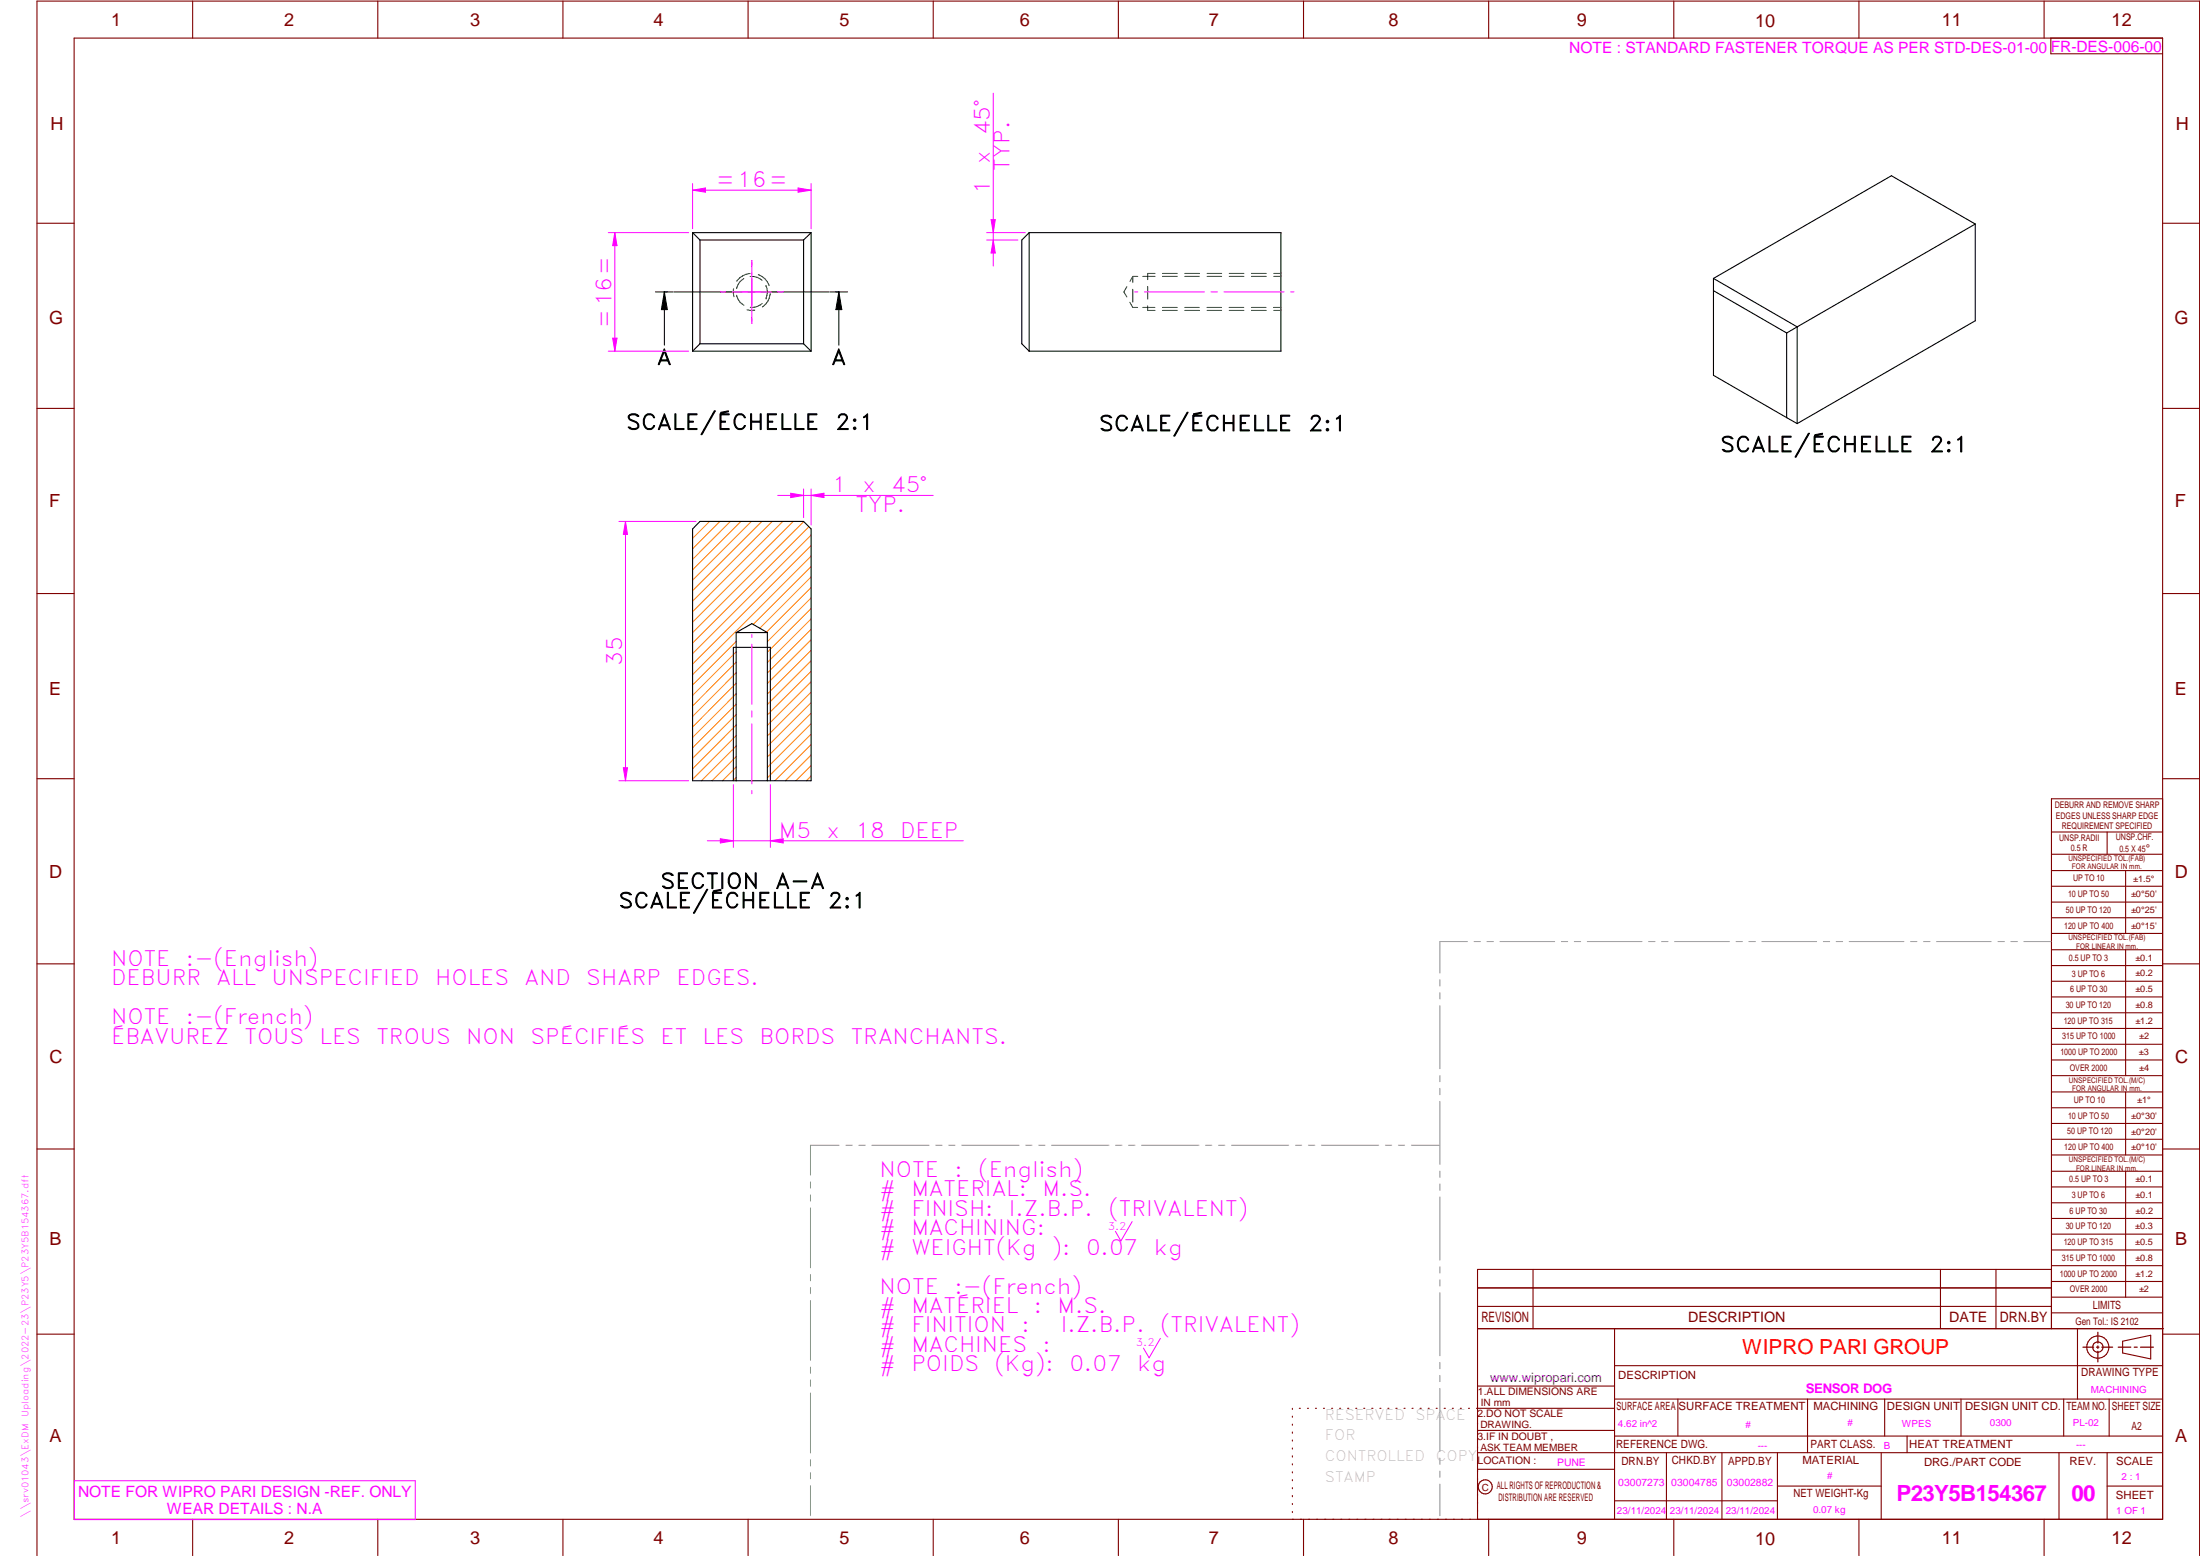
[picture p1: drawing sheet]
<svg xmlns="http://www.w3.org/2000/svg" width="594mm" height="420mm" viewBox="0 0 594 420" stroke-linecap="round" stroke-linejoin="round" font-family="sans-serif">
<g fill="none" stroke="#800000" stroke-width=".3">
<path d="M20 10.3h564v400h-564zM52 .3v10M102 .3v10M152 .3v10M202 .3v10M252 .3v10M302 .3v10M352 .3v10M402 .3v10M452 .3v10M502 .3v10M552 .3v10"/>
<path d="M553.8 10.3v4.2h30.2M10 60.3h10M584 60.3h10M10 110.3h10M584 110.3h10M10 160.3h10M584 160.3h10M10 210.3h10M584 215.7h-30v143.1M584 210.3h10M554 224.7h30M554 230.7h30"/>
<path d="M554 235.1h30M554 239.3h30M569 224.7v6M574 235.1v17M554 243.6h30M554 247.8h30M554 252.1h30M554 256.5h30M574 256.5v33.9M10 260.3h10M554 260.7h30M554 265h30"/>
<path d="M554 269.2h30M554 273.5h30M554 277.7h30M584 260.3h10M554 282h30M554 286.2h30M554 290.4h30M554 294.9h30M554 299.1h30M574 294.9v17M10 310.3h10M554 303.4h30"/>
<path d="M554 307.6h30M554 311.9h30M554 316.3h30M574 316.3v34M584 310.3h10M554 320.5h30M554 324.8h30M554 329h30M554 333.2h30M554 337.5h30M399 358.8h185.2M399 352.8h155"/>
<path d="M399 347.8h155M414 342.8v16M436 358.8v51.5M524 342.8v16M539 342.8v16M554 341.8h30M554 346h30M554 350.3h30M554 354.5h30M554 342.8h-155v67.5M561 358.8v19M10 360.3h10"/>
<path d="M399 374.3h37M436 377.8h148M453.1 377.8v10M488.1 377.8v14.5M508.9 377.8v10M529.5 377.8v10M557.3 377.8v10M569.5 377.8v10M573.2 362.2l7.6-1.6v6.3l-7.6-1.6zM584 368.8h-148M584 360.3h10M349 380.3v.3"/>
<path d="M349 382.4v.3M349 384.6v.3M349 386.7v.3M349 388.8v.3M349 391v.3M349 393.1v.3M349 395.3v.3M349 397.4v.3M349 399.5v.3M350.9 380.3h.2M353.1 380.3h.2M355.2 380.3h.3"/>
<path d="M357.4 380.3h.3M359.6 380.3h.3M361.7 380.3h.3M363.9 380.3h.3M366.1 380.3h.3M368.3 380.3h.2M370.4 380.3h.3M372.6 380.3h.3M374.8 380.3h.3M376.9 380.3h.4M379.1 380.3h.3M381.3 380.3h.3"/>
<path d="M383.4 380.3h.4M385.6 380.3h.3M387.8 380.3h.3M390 380.3h.3M392.2 380.3h.3M394.3 380.3h.3M396.5 380.3h.3M398.7 380.3h37.3M399 396.7h37M399 392.3h185M399 386.2h37M436 387.8h148"/>
<path d="M450 392.3v18M465 392.3v18M480 392.3v18M508 392.3v18M515 387.8v4.5M556 392.3v18M569 392.3v18M52 410.3v9.7M102 410.3v9.7M152 410.3v9.7M202 410.3v9.7M252 410.3v9.7"/>
<path d="M302 410.3v9.7M349 401.7v.3M349 403.8v.4M349 406v.3M349 408.1v.3M352 410.3v9.7M402 410.3v9.7M436 405.3h44M452 410.3v9.7M480 401.3h28M502 410.3v9.7M552 410.3v9.7"/>
<path d="M569 401.3h15M10 420v-419.7h584v419.7"/>
<circle cx="566.5" cy="363.7" r="1.39"/>
<circle cx="566.5" cy="363.8" r="3"/>
<circle cx="401.1" cy="401.5" r="1.9"/>
</g>
<g fill="none" stroke="#f0f" stroke-width=".27">
<path d="M194.5 78.8h.2M195.1 78.8h2.6M198.1 78.8h.1M199.4 78.8h7.2M203 70.3v.2M203 70.9v2.6M203 73.9v.1M203 75.2v7.2M207.8 78.8h.1M208.3 78.8h2.7M211.3 78.8h.2M203 83.6v.1"/>
<path d="M203 84.1v2.7M203 87.2v.1M167.1 140.8h20.9M168.9 140.8l.6 3.5h-1.2zM203 171.3v.8M203 173.9v16.3M203 191.9v1.7M203 195.5v16.2M167.1 210.8h18.9M203 213.4v.9M305.7 329.9l-3 5.2-1.5-2.6M313.3 361.4l-3 5.2-1.5-2.6"/>
<path d="M20.1 399.8h92v10.5h-92z"/>
</g>
<g fill="none" stroke="#949494" stroke-width=".27">
<path d="M396.2 254.3h-7.4v8.5M398.1 254.3h1.6M401.5 254.3h1.8M405 254.3h14.8M421.6 254.3h1.7M425.1 254.3h1.7M428.6 254.3h14.8M445.2 254.3h1.7M448.7 254.3h1.7M452.2 254.3h14.8M468.8 254.3h1.7M472.3 254.3h1.7"/>
<path d="M475.8 254.3h14.8M492.4 254.3h1.7M495.8 254.3h1.8M499.4 254.3h14.7M516 254.3h1.6M519.4 254.3h1.8M522.9 254.3h14.8M539.5 254.3h1.7M543 254.3h1.7M546.5 254.3h7.4M388.8 264.5v1.8M388.8 268.1v1.6"/>
<path d="M388.8 271.6v17M388.8 290.4v1.7M388.8 293.9v1.7M388.8 297.4v17M218.9 319.2v1.6M226.6 309.2h-7.7v8.1M228.4 309.2h1.7M231.9 309.2h1.7M235.4 309.2h15.5M252.7 309.2h1.7M256.2 309.2h1.7M259.7 309.2h15.5"/>
<path d="M277 309.2h1.7M280.5 309.2h1.7M284 309.2h15.5M301.2 309.2h1.8M304.8 309.2h1.7M308.3 309.2h15.5M325.5 309.2h1.7M329.1 309.2h1.6M332.6 309.2h15.4M349.8 309.2h1.7M353.3 309.2h1.7M356.8 309.2h15.5"/>
<path d="M374.1 309.2h1.7M377.6 309.2h1.7M381.1 309.2h7.7M388.8 316.2v1.7M388.8 319.7v1.7M218.9 322.6v1.8M218.9 326.1v16.2M388.8 323.2v17.1M218.9 344.1v1.8M218.9 347.6v1.7M218.9 351.2v16.1M388.8 342.1v1.6"/>
<path d="M388.8 345.6v1.7M388.8 349v17.1M218.9 369.1v1.7M218.9 372.6v1.8M218.9 376.1v16.2M388.8 367.9v1.7M388.8 371.4v1.7M388.8 374.9v17M218.9 394.1v1.8M218.9 397.6v1.7M388.8 393.7v1.7M388.8 397.2v1.7"/>
<path d="M218.9 401.2v8.1M388.8 400.7v8.6"/>
</g>
<path d="M566.5 359.7v3M562.5 363.8h2.9M566.1 363.8h.7M566.5 363.4v.7M566.5 364.9v2.8M567.6 363.8h2.9M572 363.8h3.4M576.3 363.8h.8M578 363.8h3.5" fill="none" stroke="#800000" stroke-width=".34"/>
<g fill="none" stroke="#008000" stroke-width=".27">
<path d="M198.1 78l.1 2.1M198.9 79.7a4 4 0 0 0 2 2.7M200.9 75.2a3.8 3.8 0 0 0-2 2.7M202.6 73.9a4.9 4.9 0 0 0-3.6 2M202.6 74.7a3.9 3.9 0 0 1 3.2 1M204.8 74.2a4.6 4.6 0 0 1 2.9 2.9M206.8 77.1h.1M206.9 77.2a4.2 4.2 0 0 1 0 3.3M208 79.3a4.8 4.8 0 0 1-2.1 3.6M304.3 77.4l-.8 1.4 .8 1.4M305.9 74.6v1.7M305.9 78.1v3.5"/>
<path d="M305.9 74.6l-.8 1.4M305.9 74.6h1.3M309.9 77.3v3.5M311.9 74.6h-3.3M311.9 73.8h-2v1.7M313.9 74.6h4M313.9 73.8h4M319.9 74.6h4M319.9 73.8h4M326 74.6h3.9M326 73.8h3.9M331.9 74.6h4"/>
<path d="M331.9 73.8h4M337.9 74.6h4M337.9 73.8h4M344 74.6h1.9M344 73.8h1.9M201.7 83.7h2.1M205.8 82a4.1 4.1 0 0 1-3.2 1M206.9 80.5h.1M305.1 81.6l.8 1.4h1.3M309.9 82.6v1.2h2M311.9 83h-3.3M313.9 83h4"/>
<path d="M313.9 83.8h4M319.9 83h3.9M319.9 83.8h4M325.9 83h4M326 83.8h3.9M331.9 83h4M331.9 83.8h4M337.9 83h4M337.9 83.8h4M343.9 83h2M344 83.8h1.9"/>
</g>
<g fill="none" stroke="#000" stroke-width=".3">
<path d="M187 62.8v32M187 62.8h32M187 62.8l2 2M189 64.8v28M189 64.8h28M217 64.8v28M219 62.8v32M219 62.8l-2 2M277.9 62.8h68v32h-68M277.9 62.8l-2 2v28l2 2M277.9 62.8v32M187 94.8h32"/>
<path d="M189 92.8h28M189 92.8l-2 2M217 92.8l2 2M189 140.8h28l2 2v68h-32v-68zM198 174.8h10M198.8 170.8v40M198.8 170.8l4.2-2.4 4.2 2.4M198.8 170.8h8.4M207.2 170.8v40"/>
</g>
<path d="M177 78.8h4.8M179.4 78.8v14.4M179.4 78.8l.8 4.8h-1.6zM182 78.8h18.3M202.1 78.8h1.7M205.6 78.8h18.3M224.1 78.8h4.8M226.5 78.8l.8 4.8h-1.6zM226.5 78.8v14.4M198 174.8v36M208 174.8v36" fill="none" stroke="#000" stroke-width=".27"/>
<path d="M179.4 78.8l.8 4.8h-1.6zM226.5 78.8l.8 4.8h-1.6z" fill="#000"/>
<g fill="none" stroke="#ff8000" stroke-width=".27">
<path d="M191.6 140.8l-4.6 4.6M194.4 140.8l-7.4 7.4M197.2 140.8l-10.2 10.2M200.1 140.8l-13.1 13.1M202.9 140.8l-15.9 15.9M205.7 140.8l-18.7 18.7M208.5 140.8l-21.5 21.5M211.4 140.8l-24.4 24.4M214.2 140.8l-27.2 27.2M217 140.8l-30 30M218.4 142.2l-31.4 31.5M219 155.8l-13.8 13.8"/>
<path d="M219 144.5l-32 32M219 147.3l-32 32M219 150.2l-32 32M219 153l-15.6 15.6M219 158.6l-12 12.1M198.8 173.2l-11.8 11.8M198.8 176l-11.8 11.8M198.8 178.8l-11.8 11.8M219 161.5l-11.8 11.8M219 164.3l-11.8 11.8M219 167.1l-11.8 11.8M219 169.9l-11.8 11.8"/>
<path d="M219 172.8l-11.8 11.8M219 175.6l-11.8 11.8M219 178.4l-11.8 11.8M198.8 181.7l-11.8 11.8M198.8 184.5l-11.8 11.8M198.8 187.3l-11.8 11.8M198.8 190.2l-11.8 11.7M198.8 193l-11.8 11.8M198.8 195.8l-11.8 11.8M198.8 198.6l-11.8 11.8M219 181.3l-11.8 11.7M219 184.1l-11.8 11.8"/>
<path d="M219 186.9l-11.8 11.8M219 189.7l-11.8 11.8M219 192.6l-11.8 11.8M219 195.4l-11.8 11.8M219 198.2l-11.8 11.8M198.8 209.9l-.9 .9M198.8 201.5l-9.4 9.3M198.8 207.1l-3.7 3.7M198.8 204.3l-6.5 6.5M219 209.6l-1.2 1.2M219 206.7l-4.1 4.1M219 203.9l-6.9 6.9"/>
<path d="M219 201l-9.8 9.8"/>
</g>
<path d="M168.9 140.8l.6 3.5h-1.2z" fill="#f0f"/>
<path d="M168.3 207.3h1.2l-.6 3.5z" fill="none" stroke="#f0f" stroke-width=".27"/>
<path d="M168.3 207.3h1.2l-.6 3.5z" fill="#f0f"/>
<path d="M217 132v7.8M219 133.8l3.5-.6v1.2zM219 132v9.8M168.9 140.8v70" fill="none" stroke="#f0f" stroke-width=".27"/>
<path d="M219 133.8l3.5-.6v1.2z" fill="#f0f"/>
<path d="M213.5 133.2l3.5 .6-3.5 .6z" fill="none" stroke="#f0f" stroke-width=".27"/>
<path d="M213.5 133.2l3.5 .6-3.5 .6z" fill="#f0f"/>
<path d="M210 133.8h42M198 211.9v16.9M208 211.9v16.9M194.5 226.5l3.5 .5-3.5 .6z" fill="none" stroke="#f0f" stroke-width=".27"/>
<path d="M194.5 226.5l3.5 .5-3.5 .6z" fill="#f0f"/>
<path d="M208 227l3.5-.5v1.1z" fill="none" stroke="#f0f" stroke-width=".27"/>
<path d="M208 227l3.5-.5v1.1z" fill="#f0f"/>
<path d="M187 49.6v12.2M187 51.4l3.5-.6v1.1zM219 49.6v12.2M191 227h69.1" fill="none" stroke="#f0f" stroke-width=".27"/>
<path d="M187 51.4l3.5-.6v1.1z" fill="#f0f"/>
<path d="M215.5 50.8l3.5 .6-3.5 .5z" fill="none" stroke="#f0f" stroke-width=".27"/>
<path d="M215.5 50.8l3.5 .6-3.5 .5z" fill="#f0f"/>
<path d="M187 51.4h32M164.2 62.8h21.8M164.2 94.8h21.8M165.4 91.3h1.2l-.6 3.5z" fill="none" stroke="#f0f" stroke-width=".27"/>
<path d="M165.4 91.3h1.2l-.6 3.5z" fill="#f0f"/>
<path d="M166 62.8l.6 3.5h-1.2z" fill="none" stroke="#f0f" stroke-width=".27"/>
<path d="M166 62.8l.6 3.5h-1.2z" fill="#f0f"/>
<path d="M267.6 59.3h1.2l-.6 3.5zM166 62.8v32M266.4 64.8h8.5M266.4 62.8h10.5" fill="none" stroke="#f0f" stroke-width=".27"/>
<path d="M267.6 59.3h1.2l-.6 3.5z" fill="#f0f"/>
<path d="M268.2 64.8l.6 3.5h-1.2z" fill="none" stroke="#f0f" stroke-width=".27"/>
<path d="M268.2 64.8l.6 3.5h-1.2z" fill="#f0f"/>
<path d="M268.2 25.1v46.7M197.8 78.8h10.5M203 73.6v10.5M306.4 78.8h.8M309 78.8h16.2M327 78.8h1.8M330.5 78.8h16.2M348.5 78.8h.9" fill="none" stroke="#f0f" stroke-width=".27"/>
<path d="M462.7 75.2v26.1l19.8 11.5M462.7 75.2l22.6 13.1M462.7 78.5l19.8 11.4M533.4 60.5l-48.1 27.8M533.4 60.5l-22.7-13-48 27.7M533.4 60.5v26.1l-48.1 27.8M482.5 89.9v22.9M485.3 88.3v26.1M485.3 88.3l-2.8 1.6M482.5 112.8l2.8 1.6" fill="none" stroke="#000" stroke-width=".3"/>
<path d="M210.2 78.8h1.1" fill="none" stroke="#f0f" stroke-width=".27"/>
<path d="M203 70.3v.1M203 70.6v1" fill="none" stroke="#f0f" stroke-width=".27"/>
<path d="M194.8 78.8h1" fill="none" stroke="#f0f" stroke-width=".27"/>
<path d="M203 86v1.1M203 87.2v.1" fill="none" stroke="#f0f" stroke-width=".27"/>
<g font-size="6" fill="#f0f">
<text x="512.1" y="405.2">P23Y5B154367</text>
<text x="559.4" y="405.2">00</text>
</g>
<g font-size="5.7" fill="#f0f">
<text x="267.3" y="36.5" transform="rotate(-90 267.3 36.5)">45°</text>
<text x="267.3" y="44.3" transform="rotate(-90 267.3 44.3)">x</text>
<text x="272.6" y="46.1" transform="rotate(-90 272.6 46.1)">TYP.</text>
<text x="193.4" y="50.5">=16=</text>
<text x="267.3" y="52.5" transform="rotate(-90 267.3 52.5)">1</text>
<text x="165.1" y="88.4" transform="rotate(-90 165.1 88.4)">=16=</text>
<text x="224.7" y="132.9">1</text>
<text x="232.9" y="132.9">x</text>
<text x="240.7" y="132.9">45°</text>
<text x="231" y="138.2">TYP.</text>
<text x="168" y="179.7" transform="rotate(-90 168 179.7)">35</text>
<text x="210.3" y="226.2">M5</text>
<text x="223.2" y="226.2">x</text>
<text x="231" y="226.2">18</text>
<text x="243.1" y="226.2">DEEP</text>
<text x="30" y="260.8">NOTE</text>
<text x="50.2" y="260.8">:-(English)</text>
<text x="30" y="266.1">DEBURR</text>
<text x="58.5" y="266.1">ALL</text>
<text x="73.4" y="266.1">UNSPECIFIED</text>
<text x="117.5" y="266.1">HOLES</text>
<text x="141.7" y="266.1">AND</text>
<text x="158.3" y="266.1">SHARP</text>
<text x="182.7" y="266.1">EDGES.</text>
<text x="30" y="276.6">NOTE</text>
<text x="30" y="281.8">ÉBAVUREZ</text>
<text x="50.2" y="276.6">:-(French)</text>
<text x="66" y="281.8">TOUS</text>
<text x="86.3" y="281.8">LES</text>
<text x="101.6" y="281.8">TROUS</text>
<text x="125.9" y="281.8">NON</text>
<text x="143.3" y="281.8">SPÉCIFIÉS</text>
<text x="178.4" y="281.8">ET</text>
<text x="189.7" y="281.8">LES</text>
<text x="205.1" y="281.8">BORDS</text>
<text x="229.7" y="281.8">TRANCHANTS.</text>
<text x="237.5" y="317.8">NOTE</text>
<text x="257.7" y="317.8">:</text>
<text x="264.1" y="317.8">(English)</text>
<text x="237.5" y="323">#</text>
<text x="246.1" y="323">MATERIAL:</text>
<text x="281.5" y="323">M.S.</text>
<text x="237.5" y="328.3">#</text>
<text x="246.1" y="328.3">FINISH:</text>
<text x="272.4" y="328.3">I.Z.B.P.</text>
<text x="299.3" y="328.3">(TRIVALENT)</text>
<text x="237.5" y="333.5">#</text>
<text x="246.1" y="333.5">MACHINING:</text>
<text x="237.5" y="338.8">#</text>
<text x="246.1" y="338.8">WEIGHT(Kg</text>
<text x="284" y="338.8">):</text>
<text x="293.3" y="338.8">0.07</text>
<text x="311.6" y="338.8">kg</text>
<text x="237.5" y="349.3">NOTE</text>
<text x="257.7" y="349.3">:-(French)</text>
<text x="237.5" y="354.5">#</text>
<text x="237.5" y="359.8">#</text>
<text x="246.1" y="359.8">FINITION</text>
<text x="246.1" y="354.5">MATÉRIEL</text>
<text x="275.8" y="359.8">:</text>
<text x="279.2" y="354.5">:</text>
<text x="285.6" y="354.5">M.S.</text>
<text x="286.4" y="359.8">I.Z.B.P.</text>
<text x="313.3" y="359.8">(TRIVALENT)</text>
<text x="237.5" y="365">#</text>
<text x="246.1" y="365">MACHINES</text>
<text x="281.5" y="365">:</text>
<text x="237.5" y="370.3">#</text>
<text x="246.1" y="370.3">POIDS</text>
<text x="268.5" y="370.3">(Kg):</text>
<text x="288.8" y="370.3">0.07</text>
<text x="307.1" y="370.3">kg</text>
</g>
<g font-size="5.7">
<text x="177.4" y="98.5">A</text>
<text x="224.5" y="98.5">A</text>
<text x="169.1" y="116">SCALE/ÉCHELLE</text>
<text x="225.6" y="116">2:1</text>
<text x="296.7" y="116.4">SCALE/ÉCHELLE</text>
<text x="353.3" y="116.4">2:1</text>
<text x="464.5" y="122">SCALE/ÉCHELLE</text>
<text x="521.1" y="122">2:1</text>
<text x="178.3" y="239.9">SECTION</text>
<text x="209.4" y="239.9">A-A</text>
<text x="167" y="245.2">SCALE/ÉCHELLE</text>
<text x="223.6" y="245.2">2:1</text>
</g>
<text font-size="5.6" fill="#f00" x="470.5" y="365.5">WIPRO PARI GROUP</text>
<g font-size="4.9" fill="#800000">
<text x="30" y="6.9">1</text>
<text x="76.7" y="6.9">2</text>
<text x="127" y="6.9">3</text>
<text x="176.5" y="6.9">4</text>
<text x="226.7" y="6.9">5</text>
<text x="275.4" y="6.9">6</text>
<text x="326.4" y="6.9">7</text>
<text x="375" y="6.9">8</text>
<text x="425.8" y="6.9">9</text>
<text x="473.9" y="7.3">10</text>
<text x="524.3" y="6.9">11</text>
<text x="570.2" y="6.9">12</text>
<text x="13.6" y="35.1">H</text>
<text x="587.6" y="35.1">H</text>
<text x="13.2" y="87.5">G</text>
<text x="587.2" y="87.5">G</text>
<text x="13.2" y="137">F</text>
<text x="587.2" y="137">F</text>
<text x="13.2" y="187.6">E</text>
<text x="587.2" y="187.6">E</text>
<text x="13.2" y="237">D</text>
<text x="587.2" y="237">D</text>
<text x="13.4" y="287.1">C</text>
<text x="587.4" y="287.1">C</text>
<text x="13.4" y="336.2">B</text>
<text x="587.4" y="336.2">B</text>
<text x="13.4" y="389.3">A</text>
<text x="587.4" y="389.3">A</text>
<text x="30" y="416.9">1</text>
<text x="76.7" y="416.9">2</text>
<text x="127" y="416.9">3</text>
<text x="176.5" y="416.9">4</text>
<text x="226.7" y="416.9">5</text>
<text x="275.4" y="416.9">6</text>
<text x="326.4" y="416.9">7</text>
<text x="375" y="416.9">8</text>
<text x="425.8" y="416.9">9</text>
<text x="473.9" y="417.3">10</text>
<text x="524.3" y="416.9">11</text>
<text x="570.2" y="416.9">12</text>
</g>
<g font-size="4.2" fill="#f0f">
<text x="423.7" y="14.3">NOTE : STANDARD FASTENER TORQUE AS PER STD-DES-01-00</text>
<text x="553.8" y="14">FR-DES-006-00</text>
<text x="21.1" y="404.3">NOTE FOR WIPRO PARI DESIGN -REF. ONLY</text>
<text x="45.1" y="408.8">WEAR DETAILS : N.A</text>
</g>
<g font-size="3.9" fill="#800000">
<text x="400" y="357.1">REVISION</text>
<text x="455.9" y="357.1">DESCRIPTION</text>
<text x="526.4" y="357.1">DATE</text>
<text x="540" y="357.1">DRN.BY</text>
</g>
<g font-size="3.9" fill="#c0c0c0">
<text x="357.8" y="383.3">RESERVED</text>
<text x="382.3" y="383.3">SPACE</text>
<text x="357.8" y="388.9">FOR</text>
<text x="357.8" y="394.5">CONTROLLED</text>
<text x="387.8" y="394.5">COPY</text>
<text x="357.8" y="400">STAMP</text>
</g>
<text font-size="3.6" fill="#f0f" x="487.6" y="376.1">SENSOR DOG</text>
<text font-size="3.5" fill="#00f" x="402.4" y="373.3">www.wipropari.com</text>
<g font-size="3.1" fill="#800000">
<text x="565.1" y="353.5">LIMITS</text>
<text x="562" y="371.7">DRAWING TYPE</text>
<text x="437" y="372.3">DESCRIPTION</text>
<text x="436.5" y="380.8">SURFACE AREA</text>
<text x="453.3" y="380.8">SURFACE TREATMENT</text>
<text x="489.7" y="380.8">MACHINING</text>
<text x="509.5" y="380.8">DESIGN UNIT</text>
<text x="530.6" y="380.8">DESIGN UNIT CD.</text>
<text x="558" y="380.6">TEAM NO.</text>
<text x="570.3" y="380.7">SHEET SIZE</text>
<text x="575.6" y="386.1">A2</text>
<text x="436.4" y="391.1">REFERENCE DWG.</text>
<text x="437.8" y="395.5">DRN.BY</text>
<text x="451.4" y="395.4">CHKD.BY</text>
<text x="466.6" y="395.5">APPD.BY</text>
<text x="486.7" y="395.4">MATERIAL</text>
<text x="488.9" y="390.9">PART CLASS.</text>
<text x="515.6" y="390.9">HEAT TREATMENT</text>
<text x="519.6" y="395.9">DRG./PART CODE</text>
<text x="558.9" y="395.5">REV.</text>
<text x="571.4" y="395.6">SCALE</text>
<text x="484.3" y="404.2">NET WEIGHT-Kg</text>
<text x="571.4" y="404.7">SHEET</text>
</g>
<text font-size="3" fill="#800000" x="579.5" y="230.1">°</text>
<g font-size="2.8" fill="#f0f">
<text x="299.1" y="332.1">3.2</text>
<text x="306.7" y="363.6">3.2</text>
<text x="420.5" y="396">PUNE</text>
<text x="437" y="401.2">03007273</text>
<text x="451.3" y="401.2">03004785</text>
<text x="466.3" y="401.2">03002882</text>
</g>
<g font-size="2.8" fill="#800000">
<text x="560.4" y="357.7">Gen Tol.: IS 2102</text>
<text x="399.1" y="376.6">1.ALL DIMENSIONS ARE</text>
<text x="399" y="382.7">2.DO NOT SCALE</text>
<text x="399" y="388.7">3.IF IN DOUBT ,</text>
<text x="399" y="395.4">LOCATION :</text>
<text x="404.2" y="402">ALL RIGHTS OF REPRODUCTION &amp;</text>
<text x="404.7" y="405.4">DISTRIBUTION ARE RESERVED</text>
</g>
<g font-size="2.7" fill="#f0f">
<text x="564.6" y="376.2">MACHINING</text>
<text x="436.9" y="385.4">4.62 in^2</text>
<text x="471.4" y="385.5">#</text>
<text x="498.9" y="385">#</text>
<text x="513.6" y="385.3">WPES</text>
<text x="537.3" y="385.1">0300</text>
<text x="559.7" y="385.1">PL-02</text>
<text x="474.6" y="391.2">---</text>
<text x="508.7" y="391.2">B</text>
<text x="560.6" y="391.1">---</text>
<text x="493.4" y="399.5">#</text>
<text x="572.8" y="399.7">2 : 1</text>
<text x="436.6" y="408.7">23/11/2024</text>
<text x="450.9" y="408.8">23/11/2024</text>
<text x="466" y="408.9">23/11/2024</text>
<text x="489.6" y="408.5">0.07 kg</text>
<text x="571.4" y="408.7">1 OF 1</text>
</g>
<g font-size="2.7" fill="#800000">
<text x="399.9" y="379.7">IN mm</text>
<text x="399.7" y="385.7">DRAWING.</text>
<text x="399.7" y="391.8">ASK TEAM MEMBER</text>
<text x="400.1" y="402.5">C</text>
</g>
<g font-size="2.5" fill="#800000">
<text x="554.9" y="218.3">DEBURR AND REMOVE SHARP</text>
<text x="555.2" y="221">EDGES UNLESS SHARP EDGE</text>
<text x="556.1" y="227.1">UNSP.RADII</text>
<text x="556.8" y="223.8">REQUIREMENT SPECIFIED</text>
<text x="571.4" y="226.9">UNSP.CHF.</text>
<text x="559.2" y="229.9">0.5 R</text>
<text x="572.3" y="230.1">0.5 X 45</text>
<text x="559.8" y="238">UP TO 10</text>
<text x="576.1" y="238.1">±1.5°</text>
<text x="558.5" y="242.2">10 UP TO 50</text>
<text x="575.5" y="242.3">±0°50'</text>
<text x="557.4" y="250.7">120 UP TO 400</text>
<text x="557.9" y="246.5">50 UP TO 120</text>
<text x="575.5" y="250.7">±0°15'</text>
<text x="575.5" y="246.5">±0°25'</text>
<text x="558.7" y="259.4">0.5 UP TO 3</text>
<text x="559.5" y="263.7">3 UP TO 6</text>
<text x="576.6" y="263.6">±0.2</text>
<text x="576.6" y="259.4">±0.1</text>
<text x="559" y="267.9">6 UP TO 30</text>
<text x="576.6" y="267.9">±0.5</text>
<text x="557.8" y="272.2">30 UP TO 120</text>
<text x="576.6" y="272.2">±0.8</text>
<text x="556.9" y="280.7">315 UP TO 1000</text>
<text x="557.3" y="276.4">120 UP TO 315</text>
<text x="576.6" y="276.4">±1.2</text>
<text x="577.7" y="280.7">±2</text>
<text x="556.4" y="284.9">1000 UP TO 2000</text>
<text x="577.6" y="284.9">±3</text>
<text x="558.9" y="289.2">OVER 2000</text>
<text x="577.7" y="289.3">±4</text>
<text x="560" y="297.9">UP TO 10</text>
<text x="577.1" y="297.9">±1°</text>
<text x="558.5" y="302.1">10 UP TO 50</text>
<text x="575.5" y="302.1">±0°30'</text>
<text x="557.4" y="310.6">120 UP TO 400</text>
<text x="558.2" y="306.3">50 UP TO 120</text>
<text x="575.5" y="310.6">±0°10'</text>
<text x="575.5" y="306.4">±0°20'</text>
<text x="558.8" y="319.2">0.5 UP TO 3</text>
<text x="559.4" y="323.4">3 UP TO 6</text>
<text x="576.6" y="319.2">±0.1</text>
<text x="576.6" y="323.5">±0.1</text>
<text x="558.9" y="327.7">6 UP TO 30</text>
<text x="576.7" y="327.7">±0.2</text>
<text x="557.8" y="332">30 UP TO 120</text>
<text x="576.6" y="332">±0.3</text>
<text x="556.8" y="340.5">315 UP TO 1000</text>
<text x="557.3" y="336.3">120 UP TO 315</text>
<text x="576.6" y="336.3">±0.5</text>
<text x="576.6" y="340.5">±0.8</text>
<text x="556.2" y="344.7">1000 UP TO 2000</text>
<text x="576.6" y="344.7">±1.2</text>
<text x="558.9" y="349">OVER 2000</text>
<text x="577.6" y="349">±2</text>
</g>
<g font-size="2.4" fill="#f0f">
<text x="7.7" y="382.7" transform="rotate(-90 7.7 382.7)">Uploading\2022-23\P23Y5\P23Y5B154367.dft</text>
<text x="7.7" y="409.8" transform="rotate(-90 7.7 409.8)">\\srv01043\ExDM</text>
</g>
<g font-size="2.1" fill="#800000">
<text x="558.5" y="232.4">UNSPECIFIED TOL.(FAB)</text>
<text x="559.5" y="234.7">FOR ANGULAR IN mm.</text>
<text x="558.6" y="253.9">UNSPECIFIED TOL.(FAB)</text>
<text x="560.7" y="256.3">FOR LINEAR IN mm.</text>
<text x="558.7" y="292.3">UNSPECIFIED TOL.(M/C)</text>
<text x="559.6" y="294.7">FOR ANGULAR IN mm.</text>
<text x="558.7" y="313.7">UNSPECIFIED TOL.(M/C)</text>
<text x="560.6" y="316.1">FOR LINEAR IN mm.</text>
</g>
</svg>
